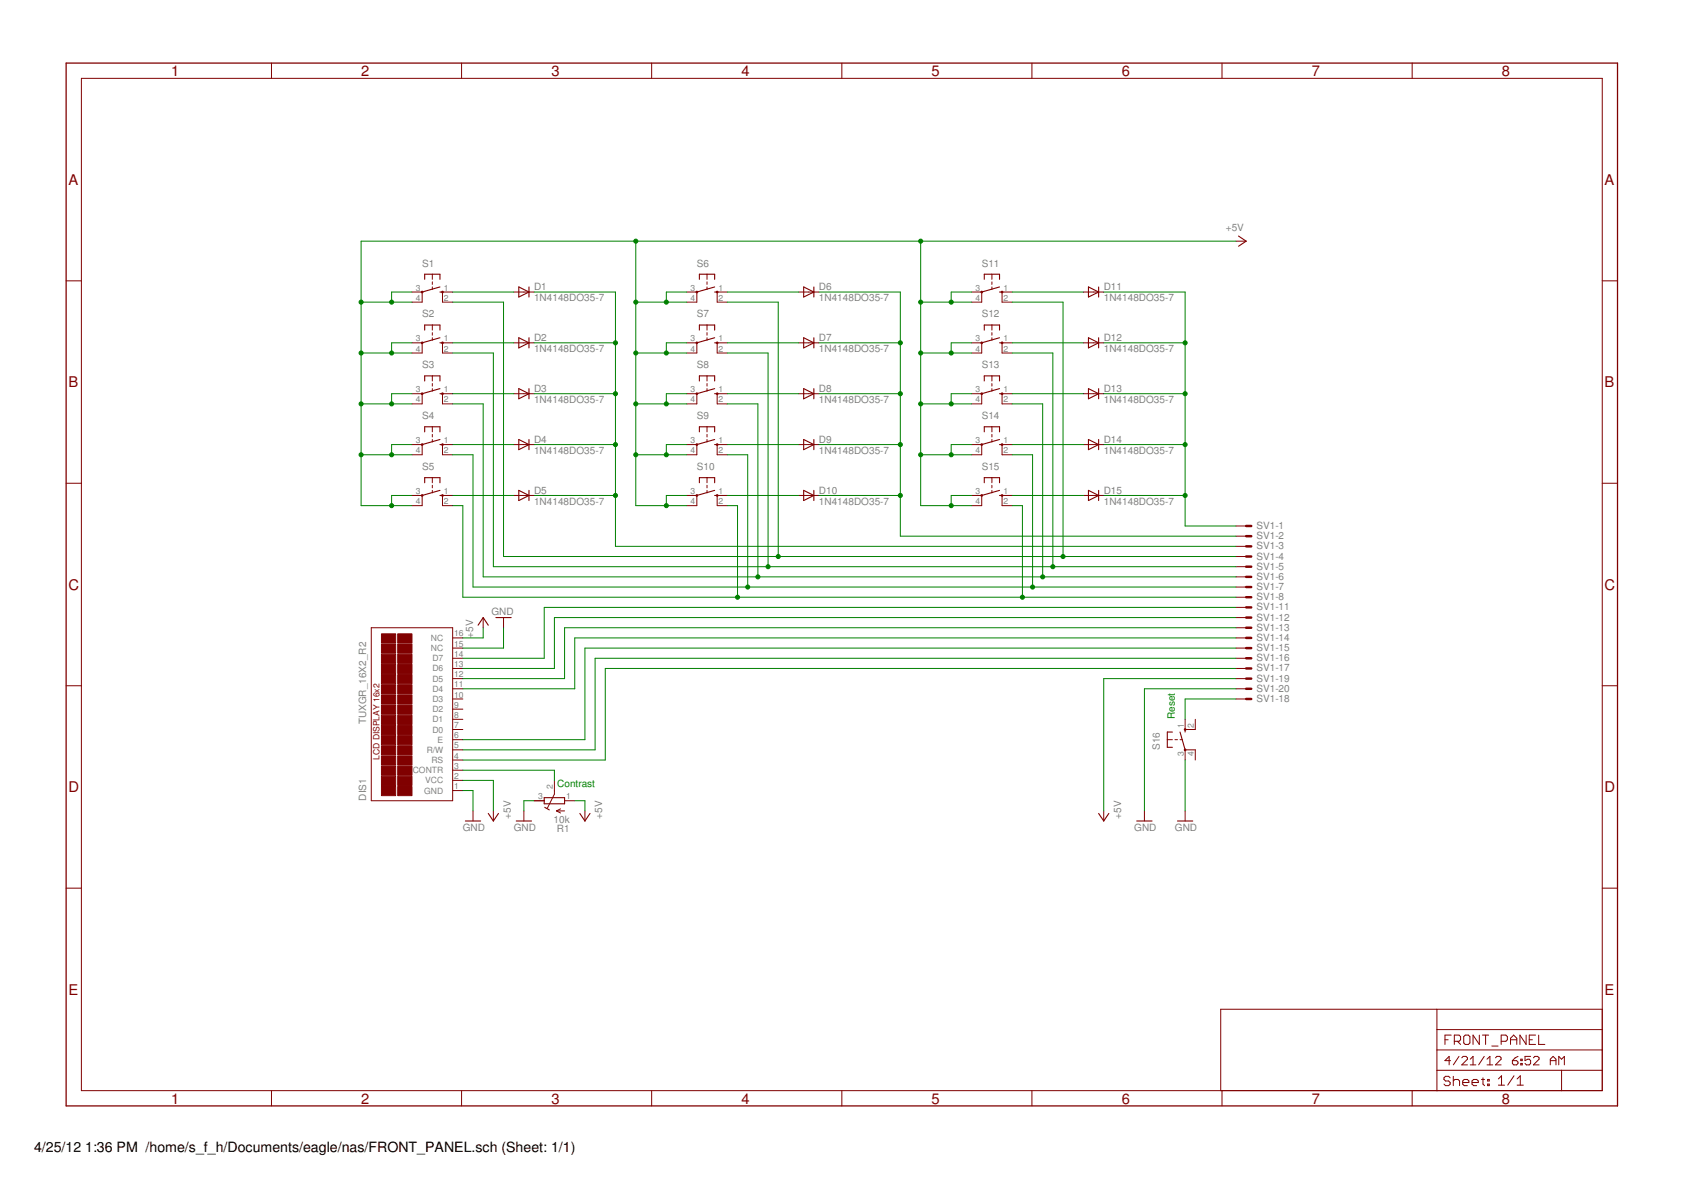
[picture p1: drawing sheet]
<svg xmlns="http://www.w3.org/2000/svg" width="420mm" height="297mm" viewBox="0 0 420 297" stroke-linecap="round" stroke-linejoin="round" font-family="sans-serif">
<g fill="#800000" stroke="#800000" stroke-width=".25">
<path d="M102.8 72.9h2.6z"/>
<path d="M110.5 72.9h2.5z"/>
<path d="M110.5 75.4h2.5z"/>
<path d="M102.8 75.4h2.6z"/>
<path d="M107.9 70.4v.6z"/>
<path d="M107.9 71.6v.7z"/>
<path d="M107.9 68.5v1.2z"/>
<path d="M110.5 72.9v2.5z"/>
<path d="M105.4 72.9v2.5z"/>
<path d="M102.8 85.6h2.6z"/>
<path d="M110.5 85.6h2.5z"/>
<path d="M110.5 88.1h2.5z"/>
<path d="M102.8 88.1h2.6z"/>
<path d="M107.9 83v.7z"/>
<path d="M107.9 84.3v.6z"/>
<path d="M107.9 81.1v1.3z"/>
<path d="M110.5 85.6v2.5z"/>
<path d="M105.4 85.6v2.5z"/>
<path d="M102.8 98.3h2.6z"/>
<path d="M110.5 98.3h2.5z"/>
<path d="M110.5 100.8h2.5z"/>
<path d="M102.8 100.8h2.6z"/>
<path d="M107.9 95.7v.7z"/>
<path d="M107.9 97v.6z"/>
<path d="M107.9 93.8v1.3z"/>
<path d="M110.5 98.3v2.5z"/>
<path d="M105.4 98.3v2.5z"/>
<path d="M102.8 111h2.6z"/>
<path d="M110.5 111h2.5z"/>
<path d="M110.5 113.5h2.5z"/>
<path d="M102.8 113.5h2.6z"/>
<path d="M107.9 108.4v.7z"/>
<path d="M107.9 109.7v.6z"/>
<path d="M107.9 106.5v1.3z"/>
<path d="M110.5 111v2.5z"/>
<path d="M105.4 111v2.5z"/>
<path d="M102.8 123.7h2.6z"/>
<path d="M110.5 123.7h2.5z"/>
<path d="M110.5 126.2h2.5z"/>
<path d="M102.8 126.2h2.6z"/>
<path d="M107.9 121.1v.7z"/>
<path d="M107.9 122.4v.6z"/>
<path d="M107.9 119.2v1.3z"/>
<path d="M110.5 123.7v2.5z"/>
<path d="M105.4 123.7v2.5z"/>
<path d="M128.2 72.9h2.6z"/>
<path d="M130.8 72.9h2.5z"/>
<path d="M128.2 85.6h2.6z"/>
<path d="M130.8 85.6h2.5z"/>
<path d="M128.2 98.3h2.6z"/>
<path d="M130.8 98.3h2.5z"/>
<path d="M128.2 111h2.6z"/>
<path d="M130.8 111h2.5z"/>
<path d="M128.2 123.7h2.6z"/>
<path d="M130.8 123.7h2.5z"/>
<path d="M171.4 72.9h2.6z"/>
<path d="M179 72.9h2.6z"/>
<path d="M179 75.4h2.6z"/>
<path d="M171.4 75.4h2.6z"/>
<path d="M176.5 70.4v.6z"/>
<path d="M176.5 71.6v.7z"/>
<path d="M176.5 68.5v1.2z"/>
<path d="M179 72.9v2.5z"/>
<path d="M174 72.9v2.5z"/>
<path d="M171.4 85.6h2.6z"/>
<path d="M179 85.6h2.6z"/>
<path d="M179 88.1h2.6z"/>
<path d="M171.4 88.1h2.6z"/>
<path d="M176.5 83v.7z"/>
<path d="M176.5 84.3v.6z"/>
<path d="M176.5 81.1v1.3z"/>
<path d="M179 85.6v2.5z"/>
<path d="M174 85.6v2.5z"/>
<path d="M171.4 98.3h2.6z"/>
<path d="M179 98.3h2.6z"/>
<path d="M179 100.8h2.6z"/>
<path d="M171.4 100.8h2.6z"/>
<path d="M176.5 95.7v.7z"/>
<path d="M176.5 97v.6z"/>
<path d="M176.5 93.8v1.3z"/>
<path d="M179 98.3v2.5z"/>
<path d="M174 98.3v2.5z"/>
<path d="M171.4 111h2.6z"/>
<path d="M179 111h2.6z"/>
<path d="M179 113.5h2.6z"/>
<path d="M171.4 113.5h2.6z"/>
<path d="M176.5 108.4v.7z"/>
<path d="M176.5 109.7v.6z"/>
<path d="M176.5 106.5v1.3z"/>
<path d="M179 111v2.5z"/>
<path d="M174 111v2.5z"/>
<path d="M171.4 123.7h2.6z"/>
<path d="M179 123.7h2.6z"/>
<path d="M179 126.2h2.6z"/>
<path d="M171.4 126.2h2.6z"/>
<path d="M176.5 121.1v.7z"/>
<path d="M176.5 122.4v.6z"/>
<path d="M176.5 119.2v1.3z"/>
<path d="M179 123.7v2.5z"/>
<path d="M174 123.7v2.5z"/>
<path d="M199.4 72.9h2.5z"/>
<path d="M201.9 72.9h2.5z"/>
<path d="M199.4 85.6h2.5z"/>
<path d="M201.9 85.6h2.5z"/>
<path d="M199.4 98.3h2.5z"/>
<path d="M201.9 98.3h2.5z"/>
<path d="M199.4 111h2.5z"/>
<path d="M201.9 111h2.5z"/>
<path d="M199.4 123.7h2.5z"/>
<path d="M201.9 123.7h2.5z"/>
<path d="M242.5 72.9h2.6z"/>
<path d="M250.2 72.9h2.5z"/>
<path d="M250.2 75.4h2.5z"/>
<path d="M242.5 75.4h2.6z"/>
<path d="M247.6 70.4v.6z"/>
<path d="M247.6 71.6v.7z"/>
<path d="M247.6 68.5v1.2z"/>
<path d="M250.2 72.9v2.5z"/>
<path d="M245.1 72.9v2.5z"/>
<path d="M242.5 85.6h2.6z"/>
<path d="M250.2 85.6h2.5z"/>
<path d="M250.2 88.1h2.5z"/>
<path d="M242.5 88.1h2.6z"/>
<path d="M247.6 83v.7z"/>
<path d="M247.6 84.3v.6z"/>
<path d="M247.6 81.1v1.3z"/>
<path d="M250.2 85.6v2.5z"/>
<path d="M245.1 85.6v2.5z"/>
<path d="M242.5 98.3h2.6z"/>
<path d="M250.2 98.3h2.5z"/>
<path d="M250.2 100.8h2.5z"/>
<path d="M242.5 100.8h2.6z"/>
<path d="M247.6 95.7v.7z"/>
<path d="M247.6 97v.6z"/>
<path d="M247.6 93.8v1.3z"/>
<path d="M250.2 98.3v2.5z"/>
<path d="M245.1 98.3v2.5z"/>
<path d="M242.5 111h2.6z"/>
<path d="M250.2 111h2.5z"/>
<path d="M250.2 113.5h2.5z"/>
<path d="M242.5 113.5h2.6z"/>
<path d="M247.6 108.4v.7z"/>
<path d="M247.6 109.7v.6z"/>
<path d="M247.6 106.5v1.3z"/>
<path d="M250.2 111v2.5z"/>
<path d="M245.1 111v2.5z"/>
<path d="M242.5 123.7h2.6z"/>
<path d="M250.2 123.7h2.5z"/>
<path d="M250.2 126.2h2.5z"/>
<path d="M242.5 126.2h2.6z"/>
<path d="M247.6 121.1v.7z"/>
<path d="M247.6 122.4v.6z"/>
<path d="M247.6 119.2v1.3z"/>
<path d="M250.2 123.7v2.5z"/>
<path d="M245.1 123.7v2.5z"/>
<path d="M270.5 72.9h2.5z"/>
<path d="M273 72.9h2.5z"/>
<path d="M270.5 85.6h2.5z"/>
<path d="M273 85.6h2.5z"/>
<path d="M270.5 98.3h2.5z"/>
<path d="M273 98.3h2.5z"/>
<path d="M270.5 111h2.5z"/>
<path d="M273 111h2.5z"/>
<path d="M270.5 123.7h2.5z"/>
<path d="M273 123.7h2.5z"/>
<path d="M113 156.7v43.2z"/>
<path d="M92.7 156.7h20.3z"/>
<path d="M92.7 156.7v43.2z"/>
<path d="M92.7 199.9h20.3z"/>
<path d="M113 197.3h2.5z"/>
<path d="M113 194.8h2.5z"/>
<path d="M113 192.3h2.5z"/>
<path d="M113 189.7h2.5z"/>
<path d="M113 187.2h2.5z"/>
<path d="M113 184.6h2.5z"/>
<path d="M113 182.1h2.5z"/>
<path d="M113 179.6h2.5z"/>
<path d="M113 177h2.5z"/>
<path d="M113 174.5h2.5z"/>
<path d="M113 171.9h2.5z"/>
<path d="M113 169.4h2.5z"/>
<path d="M113 166.9h2.5z"/>
<path d="M113 164.3h2.5z"/>
<path d="M113 161.8h2.5z"/>
<path d="M113 159.2h2.5z"/>
<path d="M308.6 60.2h2.5z"/>
<path d="M140.9 199.9h2.6z"/>
<path d="M133.3 199.9h2.6z"/>
<path d="M138.4 194.8v2.5z"/>
<path d="M138.4 197.3v.9z"/>
<path d="M138.4 198.2l-1.8 3.5z"/>
<path d="M138.9 202.4h2z"/>
<path d="M138.9 202.4l1 .5z"/>
<path d="M138.9 202.4l1-.5z"/>
<path d="M130.8 202.4v2.5z"/>
<path d="M146 202.4v2.5z"/>
<path d="M120.6 154.2v2.5z"/>
<path d="M125.7 154.2v2.5z"/>
<path d="M275.5 202.4v2.5z"/>
<path d="M285.7 202.4v2.5z"/>
<path d="M295.9 187.2v2.5z"/>
<path d="M295.9 179.6v2.5z"/>
<path d="M298.4 179.6v2.5z"/>
<path d="M298.4 187.2v2.5z"/>
<path d="M293.3 184.6h.7z"/>
<path d="M294.6 184.6h.6z"/>
<path d="M291.4 184.6h1.3z"/>
<path d="M295.9 182.1h2.5z"/>
<path d="M295.9 187.2h2.5z"/>
<path d="M295.9 202.4v2.5z"/>
<path d="M308.6 131.3h2.5z"/>
<path d="M308.6 133.8h2.5z"/>
<path d="M308.6 136.4h2.5z"/>
<path d="M308.6 138.9h2.5z"/>
<path d="M308.6 141.5h2.5z"/>
<path d="M308.6 144h2.5z"/>
<path d="M308.6 146.5h2.5z"/>
<path d="M308.6 149.1h2.5z"/>
<path d="M308.6 151.6h2.5z"/>
<path d="M308.6 154.2h2.5z"/>
<path d="M308.6 156.7h2.5z"/>
<path d="M308.6 159.2h2.5z"/>
<path d="M308.6 161.8h2.5z"/>
<path d="M308.6 164.3h2.5z"/>
<path d="M308.6 166.9h2.5z"/>
<path d="M308.6 174.5h2.5z"/>
<path d="M308.6 169.4h2.5z"/>
<path d="M308.6 171.9h2.5z"/>
<path d="M304.8 272.2h53.9z"/>
<path d="M358.7 272.2h31.1z"/>
<path d="M389.8 272.2h10.2z"/>
<path d="M400 267.2v5z"/>
<path d="M400 262.1v5.1z"/>
<path d="M400 257v5.1z"/>
<path d="M400 251.9v5.1z"/>
<path d="M304.8 251.9v20.3z"/>
<path d="M304.8 251.9h53.9z"/>
<path d="M358.7 251.9h41.3z"/>
<path d="M389.8 267.2v5z"/>
<path d="M389.8 267.2h10.2z"/>
<path d="M358.7 267.2h31.1z"/>
<path d="M358.7 267.2v5z"/>
<path d="M358.7 262.1v5.1z"/>
<path d="M358.7 262.1h41.3z"/>
<path d="M358.7 257v5.1z"/>
<path d="M358.7 257h41.3z"/>
<path d="M358.7 251.9v5.1z"/>
<path d="M360.7 258.4v2.3z"/>
<path d="M360.7 258.4h1.6z"/>
<path d="M360.7 259.5h.8z"/>
<path d="M363.1 258.4v2.3z"/>
<path d="M363.1 258.4h1.2z"/>
<path d="M364.3 258.4l.3 .4z"/>
<path d="M364.6 258.8v.7z"/>
<path d="M364.6 259.5l-.3 .4z"/>
<path d="M363.1 259.9h1.2z"/>
<path d="M363.8 259.9l.8 .8z"/>
<path d="M365.8 258.4h.8z"/>
<path d="M365.8 258.4l-.4 .4z"/>
<path d="M365.4 258.8v1.5z"/>
<path d="M365.4 260.3l.4 .4z"/>
<path d="M365.8 260.7h.8z"/>
<path d="M366.6 260.7l.4-.4z"/>
<path d="M367 258.8v1.5z"/>
<path d="M366.6 258.4l.4 .4z"/>
<path d="M367.7 258.4v2.3z"/>
<path d="M367.7 258.4l1.6 2.3z"/>
<path d="M369.3 258.4v2.3z"/>
<path d="M370.9 258.4v2.3z"/>
<path d="M370.1 258.4h1.5z"/>
<path d="M372.4 261.1h1.6z"/>
<path d="M374.8 258.4v2.3z"/>
<path d="M374.8 258.4h1.1z"/>
<path d="M375.9 258.4l.4 .4z"/>
<path d="M376.3 258.8v.7z"/>
<path d="M376.3 259.5l-.4 .4z"/>
<path d="M374.8 259.9h1.1z"/>
<path d="M377.1 259.2v1.5z"/>
<path d="M377.1 259.2l.8-.8z"/>
<path d="M377.9 258.4l.8 .8z"/>
<path d="M378.7 259.2v1.5z"/>
<path d="M377.1 259.5h1.6z"/>
<path d="M379.4 258.4v2.3z"/>
<path d="M379.4 258.4l1.6 2.3z"/>
<path d="M381 258.4v2.3z"/>
<path d="M381.8 258.4h1.5z"/>
<path d="M381.8 258.4v2.3z"/>
<path d="M381.8 260.7h1.5z"/>
<path d="M381.8 259.5h.8z"/>
<path d="M384.1 258.4v2.3z"/>
<path d="M384.1 260.7h1.6z"/>
<path d="M361.8 263.7v2.1z"/>
<path d="M361.8 263.7l-1.1 1z"/>
<path d="M360.7 264.7h1.4z"/>
<path d="M364.2 263.7l-1.4 2.1z"/>
<path d="M364.9 265.8h1.4z"/>
<path d="M364.9 265.8l1.4-1.4z"/>
<path d="M366.3 264v.4z"/>
<path d="M366 263.7l.3 .3z"/>
<path d="M365.3 263.7h.7z"/>
<path d="M365.3 263.7l-.4 .3z"/>
<path d="M367 264.4l.7-.7z"/>
<path d="M367.7 263.7v2.1z"/>
<path d="M367 265.8h1.4z"/>
<path d="M370.5 263.7l-1.4 2.1z"/>
<path d="M371.2 264.4l.8-.7z"/>
<path d="M372 263.7v2.1z"/>
<path d="M371.2 265.8h1.5z"/>
<path d="M373.4 265.8h1.3z"/>
<path d="M374.7 264.4l-1.3 1.4z"/>
<path d="M374.7 264v.4z"/>
<path d="M374.4 263.7l.3 .3z"/>
<path d="M373.7 263.7h.7z"/>
<path d="M373.7 263.7l-.3 .3z"/>
<path d="M378.3 264l.7-.3z"/>
<path d="M378.3 264l-.7 .7z"/>
<path d="M377.6 264.7v.7z"/>
<path d="M377.6 265.4l.3 .4z"/>
<path d="M377.9 265.8h.7z"/>
<path d="M379 265.4l-.4 .4z"/>
<path d="M379 265.1v.3z"/>
<path d="M378.6 264.7l.4 .4z"/>
<path d="M377.6 264.7h1z"/>
<path d="M379.7 264.4h.3z"/>
<path d="M380 264.4v.3z"/>
<path d="M379.7 264.7h.3z"/>
<path d="M379.7 264.4v.3z"/>
<path d="M379.7 265.4h.3z"/>
<path d="M380 265.4v.4z"/>
<path d="M379.7 265.8h.3z"/>
<path d="M379.7 265.4v.4z"/>
<path d="M380.7 263.7h1.4z"/>
<path d="M380.7 263.7v1z"/>
<path d="M380.7 264.7l.7-.3z"/>
<path d="M381.4 264.4h.4z"/>
<path d="M381.8 264.4l.3 .3z"/>
<path d="M382.1 264.7v.7z"/>
<path d="M382.1 265.4l-.3 .4z"/>
<path d="M381.1 265.8h.7z"/>
<path d="M380.7 265.4l.4 .4z"/>
<path d="M382.8 265.8h1.4z"/>
<path d="M382.8 265.8l1.4-1.4z"/>
<path d="M384.2 264v.4z"/>
<path d="M383.9 263.7l.3 .3z"/>
<path d="M383.2 263.7h.7z"/>
<path d="M383.2 263.7l-.4 .3z"/>
<path d="M387 264.4v1.4z"/>
<path d="M387 264.4l.7-.7z"/>
<path d="M387.7 263.7l.7 .7z"/>
<path d="M388.4 264.4v1.4z"/>
<path d="M387 264.7h1.4z"/>
<path d="M389.1 263.7v2.1z"/>
<path d="M389.1 263.7l.7 .7z"/>
<path d="M389.8 264.4l.7-.7z"/>
<path d="M390.5 263.7v2.1z"/>
<path d="M374.1 269.3l.8-.8z"/>
<path d="M374.9 268.5v2.4z"/>
<path d="M374.1 270.9h1.5z"/>
<path d="M378 268.5l-1.6 2.4z"/>
<path d="M378.8 269.3l.7-.8z"/>
<path d="M379.5 268.5v2.4z"/>
<path d="M378.8 270.9h1.5z"/>
<path d="M361.6 268.7l.4 .3z"/>
<path d="M360.9 268.7h.7z"/>
<path d="M360.9 268.7l-.4 .3z"/>
<path d="M360.5 269v.4z"/>
<path d="M360.5 269.4l.4 .4z"/>
<path d="M360.9 269.8h.7z"/>
<path d="M361.6 269.8l.4 .4z"/>
<path d="M362 270.2v.4z"/>
<path d="M362 270.6l-.4 .4z"/>
<path d="M360.9 271h.7z"/>
<path d="M360.5 270.6l.4 .4z"/>
<path d="M362.8 268.7v2.3z"/>
<path d="M362.8 269.8l.4-.4z"/>
<path d="M363.2 269.4h.8z"/>
<path d="M364 269.4l.4 .4z"/>
<path d="M364.4 269.8v1.2z"/>
<path d="M365.5 271h.8z"/>
<path d="M365.2 270.6l.3 .4z"/>
<path d="M365.2 269.8v.8z"/>
<path d="M365.2 269.8l.3-.4z"/>
<path d="M365.5 269.4h.8z"/>
<path d="M366.3 269.4l.4 .4z"/>
<path d="M366.7 269.8v.4z"/>
<path d="M365.2 270.2h1.5z"/>
<path d="M367.9 271h.8z"/>
<path d="M367.5 270.6l.4 .4z"/>
<path d="M367.5 269.8v.8z"/>
<path d="M367.5 269.8l.4-.4z"/>
<path d="M367.9 269.4h.8z"/>
<path d="M368.7 269.4l.4 .4z"/>
<path d="M369.1 269.8v.4z"/>
<path d="M367.5 270.2h1.6z"/>
<path d="M370.2 269v1.6z"/>
<path d="M370.2 270.6l.4 .4z"/>
<path d="M369.8 269.4h.8z"/>
<path d="M371.4 269.4h.4z"/>
<path d="M371.8 269.4v.4z"/>
<path d="M371.4 269.8h.4z"/>
<path d="M371.4 269.4v.4z"/>
<path d="M371.4 270.6h.4z"/>
<path d="M371.8 270.6v.4z"/>
<path d="M371.4 271h.4z"/>
<path d="M371.4 270.6v.4z"/>
<path d="M20.3 19.6v252.6z"/>
<path d="M16.5 70.1h3.8z"/>
<path d="M16.5 120.6h3.8z"/>
<path d="M16.5 171.2h3.8z"/>
<path d="M16.5 221.7h3.8z"/>
<path d="M20.3 272.2h379.7z"/>
<path d="M67.8 272.2v3.9z"/>
<path d="M115.2 272.2v3.9z"/>
<path d="M162.7 272.2v3.9z"/>
<path d="M210.2 272.2v3.9z"/>
<path d="M257.6 272.2v3.9z"/>
<path d="M305.1 272.2v3.9z"/>
<path d="M352.5 272.2v3.9z"/>
<path d="M400 19.6v252.6z"/>
<path d="M400 70.1h3.8z"/>
<path d="M400 120.6h3.8z"/>
<path d="M400 171.2h3.8z"/>
<path d="M400 221.7h3.8z"/>
<path d="M20.3 19.6h379.7z"/>
<path d="M67.8 15.7v3.9z"/>
<path d="M115.2 15.7v3.9z"/>
<path d="M162.7 15.7v3.9z"/>
<path d="M210.2 15.7v3.9z"/>
<path d="M257.6 15.7v3.9z"/>
<path d="M305.1 15.7v3.9z"/>
<path d="M352.5 15.7v3.9z"/>
<path d="M118.1 202.4v2.5z"/>
<path d="M123.2 202.4v2.5z"/>
</g>
<g fill="#800000" stroke="#800000" stroke-width=".28">
<path d="M109.8 72.9h.7z"/>
<path d="M109.8 68.5v1.2z"/>
<path d="M106 68.5v1.2z"/>
<path d="M107.9 68.5h1.9z"/>
<path d="M106 68.5h1.9z"/>
<path d="M105.4 72.9l4.4-1.3z"/>
<path d="M109.8 85.6h.7z"/>
<path d="M109.8 81.1v1.3z"/>
<path d="M106 81.1v1.3z"/>
<path d="M107.9 81.1h1.9z"/>
<path d="M106 81.1h1.9z"/>
<path d="M105.4 85.6l4.4-1.3z"/>
<path d="M109.8 98.3h.7z"/>
<path d="M109.8 93.8v1.3z"/>
<path d="M106 93.8v1.3z"/>
<path d="M107.9 93.8h1.9z"/>
<path d="M106 93.8h1.9z"/>
<path d="M105.4 98.3l4.4-1.3z"/>
<path d="M109.8 111h.7z"/>
<path d="M109.8 106.5v1.3z"/>
<path d="M106 106.5v1.3z"/>
<path d="M107.9 106.5h1.9z"/>
<path d="M106 106.5h1.9z"/>
<path d="M105.4 111l4.4-1.3z"/>
<path d="M109.8 123.7h.7z"/>
<path d="M109.8 119.2v1.3z"/>
<path d="M106 119.2v1.3z"/>
<path d="M107.9 119.2h1.9z"/>
<path d="M106 119.2h1.9z"/>
<path d="M105.4 123.7l4.4-1.3z"/>
<path d="M129.5 74.1l2.6-1.2z"/>
<path d="M129.5 71.6l2.6 1.3z"/>
<path d="M132.1 71.6v1.3z"/>
<path d="M129.5 71.6v2.5z"/>
<path d="M132.1 72.9v1.2z"/>
<path d="M129.5 86.8l2.6-1.2z"/>
<path d="M129.5 84.3l2.6 1.3z"/>
<path d="M132.1 84.3v1.3z"/>
<path d="M129.5 84.3v2.5z"/>
<path d="M132.1 85.6v1.2z"/>
<path d="M129.5 99.5l2.6-1.2z"/>
<path d="M129.5 97l2.6 1.3z"/>
<path d="M132.1 97v1.3z"/>
<path d="M129.5 97v2.5z"/>
<path d="M132.1 98.3v1.2z"/>
<path d="M129.5 112.2l2.6-1.2z"/>
<path d="M129.5 109.7l2.6 1.3z"/>
<path d="M132.1 109.7v1.3z"/>
<path d="M129.5 109.7v2.5z"/>
<path d="M132.1 111v1.2z"/>
<path d="M129.5 124.9l2.6-1.2z"/>
<path d="M129.5 122.4l2.6 1.3z"/>
<path d="M132.1 122.4v1.3z"/>
<path d="M129.5 122.4v2.5z"/>
<path d="M132.1 123.7v1.2z"/>
<path d="M178.4 72.9h.6z"/>
<path d="M178.4 68.5v1.2z"/>
<path d="M174.6 68.5v1.2z"/>
<path d="M176.5 68.5h1.9z"/>
<path d="M174.6 68.5h1.9z"/>
<path d="M174 72.9l4.4-1.3z"/>
<path d="M178.4 85.6h.6z"/>
<path d="M178.4 81.1v1.3z"/>
<path d="M174.6 81.1v1.3z"/>
<path d="M176.5 81.1h1.9z"/>
<path d="M174.6 81.1h1.9z"/>
<path d="M174 85.6l4.4-1.3z"/>
<path d="M178.4 98.3h.6z"/>
<path d="M178.4 93.8v1.3z"/>
<path d="M174.6 93.8v1.3z"/>
<path d="M176.5 93.8h1.9z"/>
<path d="M174.6 93.8h1.9z"/>
<path d="M174 98.3l4.4-1.3z"/>
<path d="M178.4 111h.6z"/>
<path d="M178.4 106.5v1.3z"/>
<path d="M174.6 106.5v1.3z"/>
<path d="M176.5 106.5h1.9z"/>
<path d="M174.6 106.5h1.9z"/>
<path d="M174 111l4.4-1.3z"/>
<path d="M178.4 123.7h.6z"/>
<path d="M178.4 119.2v1.3z"/>
<path d="M174.6 119.2v1.3z"/>
<path d="M176.5 119.2h1.9z"/>
<path d="M174.6 119.2h1.9z"/>
<path d="M174 123.7l4.4-1.3z"/>
<path d="M200.6 74.1l2.6-1.2z"/>
<path d="M200.6 71.6l2.6 1.3z"/>
<path d="M203.2 71.6v1.3z"/>
<path d="M200.6 71.6v2.5z"/>
<path d="M203.2 72.9v1.2z"/>
<path d="M200.6 86.8l2.6-1.2z"/>
<path d="M200.6 84.3l2.6 1.3z"/>
<path d="M203.2 84.3v1.3z"/>
<path d="M200.6 84.3v2.5z"/>
<path d="M203.2 85.6v1.2z"/>
<path d="M200.6 99.5l2.6-1.2z"/>
<path d="M200.6 97l2.6 1.3z"/>
<path d="M203.2 97v1.3z"/>
<path d="M200.6 97v2.5z"/>
<path d="M203.2 98.3v1.2z"/>
<path d="M200.6 112.2l2.6-1.2z"/>
<path d="M200.6 109.7l2.6 1.3z"/>
<path d="M203.2 109.7v1.3z"/>
<path d="M200.6 109.7v2.5z"/>
<path d="M203.2 111v1.2z"/>
<path d="M200.6 124.9l2.6-1.2z"/>
<path d="M200.6 122.4l2.6 1.3z"/>
<path d="M203.2 122.4v1.3z"/>
<path d="M200.6 122.4v2.5z"/>
<path d="M203.2 123.7v1.2z"/>
<path d="M249.5 72.9h.7z"/>
<path d="M249.5 68.5v1.2z"/>
<path d="M245.7 68.5v1.2z"/>
<path d="M247.6 68.5h1.9z"/>
<path d="M245.7 68.5h1.9z"/>
<path d="M245.1 72.9l4.4-1.3z"/>
<path d="M249.5 85.6h.7z"/>
<path d="M249.5 81.1v1.3z"/>
<path d="M245.7 81.1v1.3z"/>
<path d="M247.6 81.1h1.9z"/>
<path d="M245.7 81.1h1.9z"/>
<path d="M245.1 85.6l4.4-1.3z"/>
<path d="M249.5 98.3h.7z"/>
<path d="M249.5 93.8v1.3z"/>
<path d="M245.7 93.8v1.3z"/>
<path d="M247.6 93.8h1.9z"/>
<path d="M245.7 93.8h1.9z"/>
<path d="M245.1 98.3l4.4-1.3z"/>
<path d="M249.5 111h.7z"/>
<path d="M249.5 106.5v1.3z"/>
<path d="M245.7 106.5v1.3z"/>
<path d="M247.6 106.5h1.9z"/>
<path d="M245.7 106.5h1.9z"/>
<path d="M245.1 111l4.4-1.3z"/>
<path d="M249.5 123.7h.7z"/>
<path d="M249.5 119.2v1.3z"/>
<path d="M245.7 119.2v1.3z"/>
<path d="M247.6 119.2h1.9z"/>
<path d="M245.7 119.2h1.9z"/>
<path d="M245.1 123.7l4.4-1.3z"/>
<path d="M271.7 74.1l2.6-1.2z"/>
<path d="M271.7 71.6l2.6 1.3z"/>
<path d="M274.3 71.6v1.3z"/>
<path d="M271.7 71.6v2.5z"/>
<path d="M274.3 72.9v1.2z"/>
<path d="M271.7 86.8l2.6-1.2z"/>
<path d="M271.7 84.3l2.6 1.3z"/>
<path d="M274.3 84.3v1.3z"/>
<path d="M271.7 84.3v2.5z"/>
<path d="M274.3 85.6v1.2z"/>
<path d="M271.7 99.5l2.6-1.2z"/>
<path d="M271.7 97l2.6 1.3z"/>
<path d="M274.3 97v1.3z"/>
<path d="M271.7 97v2.5z"/>
<path d="M274.3 98.3v1.2z"/>
<path d="M271.7 112.2l2.6-1.2z"/>
<path d="M271.7 109.7l2.6 1.3z"/>
<path d="M274.3 109.7v1.3z"/>
<path d="M271.7 109.7v2.5z"/>
<path d="M274.3 111v1.2z"/>
<path d="M271.7 124.9l2.6-1.2z"/>
<path d="M271.7 122.4l2.6 1.3z"/>
<path d="M274.3 122.4v1.3z"/>
<path d="M271.7 122.4v2.5z"/>
<path d="M274.3 123.7v1.2z"/>
<path d="M309.2 61.5l1.9-1.3z"/>
<path d="M309.2 58.9l1.9 1.3z"/>
<path d="M135.9 199.1v.8z"/>
<path d="M135.9 200.6h5z"/>
<path d="M135.9 199.1h5z"/>
<path d="M135.9 199.9v.7z"/>
<path d="M140.9 199.1v1.5z"/>
<path d="M136 201.5l1.1 .7z"/>
<path d="M128.9 204.9h3.8z"/>
<path d="M144.8 203l1.2 1.9z"/>
<path d="M147.3 203l-1.3 1.9z"/>
<path d="M120.6 154.2l1.3 1.9z"/>
<path d="M120.6 154.2l-1.2 1.9z"/>
<path d="M123.8 154.2h3.8z"/>
<path d="M274.3 203l1.2 1.9z"/>
<path d="M276.8 203l-1.3 1.9z"/>
<path d="M283.8 204.9h3.8z"/>
<path d="M295.9 182.1v.6z"/>
<path d="M291.4 182.7h1.3z"/>
<path d="M291.4 186.5h1.3z"/>
<path d="M291.4 182.7v1.9z"/>
<path d="M291.4 184.6v1.9z"/>
<path d="M294.6 182.7l1.3 4.5z"/>
<path d="M294 204.9h3.8z"/>
<path d="M116.2 204.9h3.8z"/>
<path d="M121.9 203l1.3 1.9z"/>
<path d="M124.4 203l-1.2 1.9z"/>
</g>
<g fill="none" stroke="#800000" stroke-width=".42">
<circle cx="105.4" cy="72.9" r=".13"/>
<circle cx="110.5" cy="72.9" r=".13"/>
<circle cx="174" cy="72.9" r=".13"/>
<circle cx="179" cy="72.9" r=".13"/>
<circle cx="245.1" cy="72.9" r=".13"/>
<circle cx="250.2" cy="72.9" r=".13"/>
<circle cx="105.4" cy="85.6" r=".13"/>
<circle cx="105.4" cy="98.3" r=".13"/>
<circle cx="110.5" cy="85.6" r=".13"/>
<circle cx="110.5" cy="98.3" r=".13"/>
<circle cx="174" cy="85.6" r=".13"/>
<circle cx="174" cy="98.3" r=".13"/>
<circle cx="179" cy="85.6" r=".13"/>
<circle cx="179" cy="98.3" r=".13"/>
<circle cx="245.1" cy="85.6" r=".13"/>
<circle cx="245.1" cy="98.3" r=".13"/>
<circle cx="250.2" cy="85.6" r=".13"/>
<circle cx="250.2" cy="98.3" r=".13"/>
<circle cx="105.4" cy="111" r=".13"/>
<circle cx="110.5" cy="111" r=".13"/>
<circle cx="174" cy="111" r=".13"/>
<circle cx="179" cy="111" r=".13"/>
<circle cx="245.1" cy="111" r=".13"/>
<circle cx="250.2" cy="111" r=".13"/>
<circle cx="105.4" cy="123.7" r=".13"/>
<circle cx="110.5" cy="123.7" r=".13"/>
<circle cx="174" cy="123.7" r=".13"/>
<circle cx="179" cy="123.7" r=".13"/>
<circle cx="245.1" cy="123.7" r=".13"/>
<circle cx="250.2" cy="123.7" r=".13"/>
<circle cx="295.9" cy="182.1" r=".13"/>
<circle cx="295.9" cy="187.2" r=".13"/>
</g>
<g fill="#800000" stroke="#800000" stroke-width=".25">
<path d="M95.2 196.3h3.6v2.3h-3.6z"/>
<path d="M99.3 196.3h3.5v2.3h-3.5z"/>
<path d="M95.2 193.8h3.6v2.3h-3.6z"/>
<path d="M99.3 193.8h3.5v2.3h-3.5z"/>
<path d="M95.2 191.2h3.6v2.3h-3.6z"/>
<path d="M99.3 191.2h3.5v2.3h-3.5z"/>
<path d="M95.2 188.7h3.6v2.3h-3.6z"/>
<path d="M99.3 188.7h3.5v2.3h-3.5z"/>
<path d="M95.2 186.2h3.6v2.2h-3.6z"/>
<path d="M99.3 186.2h3.5v2.2h-3.5z"/>
<path d="M95.2 183.6h3.6v2.3h-3.6z"/>
<path d="M99.3 183.6h3.5v2.3h-3.5z"/>
<path d="M95.2 181.1h3.6v2.3h-3.6z"/>
<path d="M99.3 181.1h3.5v2.3h-3.5z"/>
<path d="M95.2 178.5h3.6v2.3h-3.6z"/>
<path d="M99.3 178.5h3.5v2.3h-3.5z"/>
<path d="M95.2 176h3.6v2.3h-3.6z"/>
<path d="M99.3 176h3.5v2.3h-3.5z"/>
<path d="M95.2 173.5h3.6v2.2h-3.6z"/>
<path d="M99.3 173.5h3.5v2.2h-3.5z"/>
<path d="M95.2 170.9h3.6v2.3h-3.6z"/>
<path d="M99.3 170.9h3.5v2.3h-3.5z"/>
<path d="M95.2 168.4h3.6v2.3h-3.6z"/>
<path d="M99.3 168.4h3.5v2.3h-3.5z"/>
<path d="M95.2 165.8h3.6v2.3h-3.6z"/>
<path d="M99.3 165.8h3.5v2.3h-3.5z"/>
<path d="M95.2 163.3h3.6v2.3h-3.6z"/>
<path d="M99.3 163.3h3.5v2.3h-3.5z"/>
<path d="M95.2 160.8h3.6v2.2h-3.6z"/>
<path d="M99.3 160.8h3.5v2.2h-3.5z"/>
<path d="M95.2 158.2h3.6v2.3h-3.6z"/>
<path d="M99.3 158.2h3.5v2.3h-3.5z"/>
</g>
<g fill="#800000" stroke="#800000" stroke-width=".61">
<path d="M311.1 131.3h1.3z"/>
<path d="M311.1 133.8h1.3z"/>
<path d="M311.1 136.4h1.3z"/>
<path d="M311.1 138.9h1.3z"/>
<path d="M311.1 141.5h1.3z"/>
<path d="M311.1 144h1.3z"/>
<path d="M311.1 146.5h1.3z"/>
<path d="M311.1 149.1h1.3z"/>
<path d="M311.1 151.6h1.3z"/>
<path d="M311.1 154.2h1.3z"/>
<path d="M311.1 156.7h1.3z"/>
<path d="M311.1 159.2h1.3z"/>
<path d="M311.1 161.8h1.3z"/>
<path d="M311.1 164.3h1.3z"/>
<path d="M311.1 166.9h1.3z"/>
<path d="M311.1 174.5h1.3z"/>
<path d="M311.1 169.4h1.3z"/>
<path d="M311.1 171.9h1.3z"/>
</g>
<g fill="#800000" stroke="#800000" stroke-width=".32">
<path d="M16.5 15.7v260.4z"/>
<path d="M16.5 276.1h387.3z"/>
<path d="M403.8 15.7v260.4z"/>
<path d="M16.5 15.7h387.3z"/>
</g>
<g fill="#008000" stroke="#008000" stroke-width=".25">
<path d="M113 123.7h15.2z"/>
<path d="M113 111h15.2z"/>
<path d="M113 98.3h15.2z"/>
<path d="M113 85.6h15.2z"/>
<path d="M113 72.9h15.2z"/>
<path d="M133.3 123.7h20.3z"/>
<path d="M133.3 72.9h20.3z"/>
<path d="M153.6 72.9v12.7z"/>
<path d="M153.6 85.6v12.7z"/>
<path d="M153.6 98.3v12.7z"/>
<path d="M153.6 111v12.7z"/>
<path d="M133.3 111h20.3z"/>
<path d="M133.3 98.3h20.3z"/>
<path d="M133.3 85.6h20.3z"/>
<path d="M153.6 123.7v12.7z"/>
<path d="M153.6 136.4h155z"/>
<path d="M181.6 123.7h17.8z"/>
<path d="M181.6 111h17.8z"/>
<path d="M181.6 98.3h17.8z"/>
<path d="M181.6 85.6h17.8z"/>
<path d="M181.6 72.9h17.8z"/>
<path d="M204.4 123.7h20.4z"/>
<path d="M204.4 72.9h20.4z"/>
<path d="M224.8 72.9v12.7z"/>
<path d="M224.8 85.6v12.7z"/>
<path d="M224.8 98.3v12.7z"/>
<path d="M224.8 111v12.7z"/>
<path d="M204.4 111h20.4z"/>
<path d="M204.4 98.3h20.4z"/>
<path d="M204.4 85.6h20.4z"/>
<path d="M224.8 123.7v10.1z"/>
<path d="M224.8 133.8h83.8z"/>
<path d="M252.7 123.7h17.8z"/>
<path d="M252.7 111h17.8z"/>
<path d="M252.7 98.3h17.8z"/>
<path d="M252.7 85.6h17.8z"/>
<path d="M252.7 72.9h17.8z"/>
<path d="M252.7 126.2h2.5z"/>
<path d="M181.6 126.2h2.5z"/>
<path d="M113 126.2h2.5z"/>
<path d="M115.5 126.2v22.9z"/>
<path d="M115.5 149.1h68.6z"/>
<path d="M184.1 149.1h71.1z"/>
<path d="M255.2 149.1h53.4z"/>
<path d="M184.1 126.2v22.9z"/>
<path d="M255.2 126.2v22.9z"/>
<path d="M252.7 113.5h5.1z"/>
<path d="M181.6 113.5h5.1z"/>
<path d="M113 113.5h5.1z"/>
<path d="M118.1 113.5v33z"/>
<path d="M118.1 146.5h68.6z"/>
<path d="M186.7 146.5h71.1z"/>
<path d="M257.8 146.5h50.8z"/>
<path d="M186.7 113.5v33z"/>
<path d="M257.8 113.5v33z"/>
<path d="M252.7 100.8h7.6z"/>
<path d="M181.6 100.8h7.6z"/>
<path d="M113 100.8h7.6z"/>
<path d="M120.6 100.8v43.2z"/>
<path d="M120.6 144h68.6z"/>
<path d="M189.2 144h71.1z"/>
<path d="M260.3 144h48.3z"/>
<path d="M189.2 100.8v43.2z"/>
<path d="M260.3 100.8v43.2z"/>
<path d="M252.7 88.1h10.1z"/>
<path d="M181.6 88.1h10.1z"/>
<path d="M113 88.1h10.2z"/>
<path d="M123.2 88.1v53.4z"/>
<path d="M123.2 141.5h68.5z"/>
<path d="M191.7 141.5h71.1z"/>
<path d="M262.8 141.5h45.8z"/>
<path d="M191.7 88.1v53.4z"/>
<path d="M262.8 88.1v53.4z"/>
<path d="M252.7 75.4h12.7z"/>
<path d="M181.6 75.4h12.7z"/>
<path d="M113 75.4h12.7z"/>
<path d="M125.7 75.4v63.5z"/>
<path d="M125.7 138.9h68.6z"/>
<path d="M194.3 138.9h71.1z"/>
<path d="M194.3 75.4v63.5z"/>
<path d="M265.4 75.4v63.5z"/>
<path d="M265.4 138.9h43.2z"/>
<path d="M275.5 123.7h20.4z"/>
<path d="M275.5 72.9h20.4z"/>
<path d="M295.9 72.9v12.7z"/>
<path d="M295.9 85.6v12.7z"/>
<path d="M295.9 98.3v12.7z"/>
<path d="M295.9 111v12.7z"/>
<path d="M275.5 111h20.4z"/>
<path d="M275.5 98.3h20.4z"/>
<path d="M275.5 85.6h20.4z"/>
<path d="M295.9 123.7v7.6z"/>
<path d="M295.9 131.3h12.7z"/>
<path d="M229.8 60.2v15.2z"/>
<path d="M229.8 75.4v12.7z"/>
<path d="M229.8 88.1v12.7z"/>
<path d="M229.8 100.8v12.7z"/>
<path d="M229.8 113.5v12.7z"/>
<path d="M229.8 126.2h7.7z"/>
<path d="M237.5 126.2h5z"/>
<path d="M237.5 113.5h5z"/>
<path d="M229.8 113.5h7.7z"/>
<path d="M237.5 100.8h5z"/>
<path d="M229.8 100.8h7.7z"/>
<path d="M237.5 88.1h5z"/>
<path d="M229.8 88.1h7.7z"/>
<path d="M237.5 75.4h5z"/>
<path d="M229.8 75.4h7.7z"/>
<path d="M237.5 72.9v2.5z"/>
<path d="M237.5 72.9h5z"/>
<path d="M237.5 85.6v2.5z"/>
<path d="M237.5 85.6h5z"/>
<path d="M237.5 98.3v2.5z"/>
<path d="M237.5 98.3h5z"/>
<path d="M237.5 111v2.5z"/>
<path d="M237.5 111h5z"/>
<path d="M237.5 123.7v2.5z"/>
<path d="M237.5 123.7h5z"/>
<path d="M158.7 60.2v15.2z"/>
<path d="M158.7 75.4v12.7z"/>
<path d="M158.7 88.1v12.7z"/>
<path d="M158.7 100.8v12.7z"/>
<path d="M158.7 113.5v12.7z"/>
<path d="M158.7 126.2h7.6z"/>
<path d="M166.3 126.2h5.1z"/>
<path d="M166.3 113.5h5.1z"/>
<path d="M158.7 113.5h7.6z"/>
<path d="M166.3 100.8h5.1z"/>
<path d="M158.7 100.8h7.6z"/>
<path d="M166.3 88.1h5.1z"/>
<path d="M158.7 88.1h7.6z"/>
<path d="M166.3 75.4h5.1z"/>
<path d="M158.7 75.4h7.6z"/>
<path d="M166.3 72.9v2.5z"/>
<path d="M166.3 72.9h5.1z"/>
<path d="M166.3 85.6v2.5z"/>
<path d="M166.3 85.6h5.1z"/>
<path d="M166.3 98.3v2.5z"/>
<path d="M166.3 98.3h5.1z"/>
<path d="M166.3 111v2.5z"/>
<path d="M166.3 111h5.1z"/>
<path d="M166.3 123.7v2.5z"/>
<path d="M166.3 123.7h5.1z"/>
<path d="M90.1 60.2v15.2z"/>
<path d="M90.1 75.4v12.7z"/>
<path d="M90.1 88.1v12.7z"/>
<path d="M90.1 100.8v12.7z"/>
<path d="M90.1 113.5v12.7z"/>
<path d="M90.1 126.2h7.7z"/>
<path d="M97.8 126.2h5z"/>
<path d="M97.8 113.5h5z"/>
<path d="M90.1 113.5h7.7z"/>
<path d="M97.8 100.8h5z"/>
<path d="M90.1 100.8h7.7z"/>
<path d="M97.8 88.1h5z"/>
<path d="M90.1 88.1h7.7z"/>
<path d="M97.8 75.4h5z"/>
<path d="M90.1 75.4h7.7z"/>
<path d="M97.8 72.9v2.5z"/>
<path d="M97.8 72.9h5z"/>
<path d="M97.8 85.6v2.5z"/>
<path d="M97.8 85.6h5z"/>
<path d="M97.8 98.3v2.5z"/>
<path d="M97.8 98.3h5z"/>
<path d="M97.8 111v2.5z"/>
<path d="M97.8 111h5z"/>
<path d="M97.8 123.7v2.5z"/>
<path d="M97.8 123.7h5z"/>
<path d="M90.1 60.2h68.6z"/>
<path d="M158.7 60.2h71.1z"/>
<path d="M229.8 60.2h78.8z"/>
<path d="M143.5 199.9h2.5z"/>
<path d="M146 199.9v2.5z"/>
<path d="M115.5 159.2h5.1z"/>
<path d="M120.6 156.7v2.5z"/>
<path d="M275.5 169.4h33.1z"/>
<path d="M275.5 169.4v33z"/>
<path d="M115.5 194.8h7.7z"/>
<path d="M123.2 194.8v7.6z"/>
<path d="M130.8 199.9h2.5z"/>
<path d="M130.8 199.9v2.5z"/>
<path d="M115.5 161.8h10.2z"/>
<path d="M125.7 156.7v5.1z"/>
<path d="M285.7 171.9h22.9z"/>
<path d="M285.7 171.9v30.5z"/>
<path d="M295.9 189.7v12.7z"/>
<path d="M115.5 197.3h2.6z"/>
<path d="M118.1 197.3v5.1z"/>
<path d="M115.5 192.3h22.9z"/>
<path d="M138.4 192.3v2.5z"/>
<path d="M115.5 164.3h20.4z"/>
<path d="M135.9 151.6v12.7z"/>
<path d="M135.9 151.6h172.7z"/>
<path d="M115.5 166.9h22.9z"/>
<path d="M138.4 154.2v12.7z"/>
<path d="M138.4 154.2h170.2z"/>
<path d="M115.5 169.4h25.4z"/>
<path d="M140.9 156.7v12.7z"/>
<path d="M140.9 156.7h167.7z"/>
<path d="M115.5 171.9h28z"/>
<path d="M143.5 159.2v12.7z"/>
<path d="M143.5 159.2h165.1z"/>
<path d="M115.5 184.6h30.5z"/>
<path d="M146 161.8v22.8z"/>
<path d="M146 161.8h162.6z"/>
<path d="M115.5 187.2h33.1z"/>
<path d="M148.6 164.3v22.9z"/>
<path d="M148.6 164.3h160z"/>
<path d="M115.5 189.7h35.6z"/>
<path d="M151.1 166.9v22.8z"/>
<path d="M151.1 166.9h157.5z"/>
<path d="M295.9 174.5h12.7z"/>
<path d="M295.9 174.5v5.1z"/>
<circle cx="153.6" cy="85.6" r=".51"/>
<circle cx="153.6" cy="98.3" r=".51"/>
<circle cx="153.6" cy="111" r=".51"/>
<circle cx="153.6" cy="123.7" r=".51"/>
<circle cx="224.8" cy="85.6" r=".51"/>
<circle cx="224.8" cy="98.3" r=".51"/>
<circle cx="224.8" cy="111" r=".51"/>
<circle cx="224.8" cy="123.7" r=".51"/>
<circle cx="184.1" cy="149.1" r=".51"/>
<circle cx="255.2" cy="149.1" r=".51"/>
<circle cx="186.7" cy="146.5" r=".51"/>
<circle cx="257.8" cy="146.5" r=".51"/>
<circle cx="189.2" cy="144" r=".51"/>
<circle cx="260.3" cy="144" r=".51"/>
<circle cx="191.7" cy="141.5" r=".51"/>
<circle cx="262.8" cy="141.5" r=".51"/>
<circle cx="194.3" cy="138.9" r=".51"/>
<circle cx="265.4" cy="138.9" r=".51"/>
<circle cx="295.9" cy="85.6" r=".51"/>
<circle cx="295.9" cy="98.3" r=".51"/>
<circle cx="295.9" cy="111" r=".51"/>
<circle cx="295.9" cy="123.7" r=".51"/>
<circle cx="237.5" cy="126.2" r=".51"/>
<circle cx="237.5" cy="113.5" r=".51"/>
<circle cx="237.5" cy="100.8" r=".51"/>
<circle cx="237.5" cy="88.1" r=".51"/>
<circle cx="237.5" cy="75.4" r=".51"/>
<circle cx="166.3" cy="126.2" r=".51"/>
<circle cx="166.3" cy="113.5" r=".51"/>
<circle cx="166.3" cy="100.8" r=".51"/>
<circle cx="166.3" cy="88.1" r=".51"/>
<circle cx="166.3" cy="75.4" r=".51"/>
<circle cx="97.8" cy="126.2" r=".51"/>
<circle cx="97.8" cy="113.5" r=".51"/>
<circle cx="97.8" cy="100.8" r=".51"/>
<circle cx="97.8" cy="88.1" r=".51"/>
<circle cx="97.8" cy="75.4" r=".51"/>
<circle cx="158.7" cy="60.2" r=".51"/>
<circle cx="229.8" cy="60.2" r=".51"/>
<circle cx="90.1" cy="113.5" r=".51"/>
<circle cx="90.1" cy="100.8" r=".51"/>
<circle cx="90.1" cy="88.1" r=".51"/>
<circle cx="90.1" cy="75.4" r=".51"/>
<circle cx="158.7" cy="75.4" r=".51"/>
<circle cx="158.7" cy="88.1" r=".51"/>
<circle cx="158.7" cy="100.8" r=".51"/>
<circle cx="158.7" cy="113.5" r=".51"/>
<circle cx="229.8" cy="75.4" r=".51"/>
<circle cx="229.8" cy="88.1" r=".51"/>
<circle cx="229.8" cy="100.8" r=".51"/>
<circle cx="229.8" cy="113.5" r=".51"/>
</g>
<g font-size="3.7" fill="#800000">
<text x="42.7" y="19">1</text>
<text x="90.2" y="19">2</text>
<text x="137.7" y="19">3</text>
<text x="185.1" y="19">4</text>
<text x="232.6" y="19">5</text>
<text x="280" y="19">6</text>
<text x="327.5" y="19">7</text>
<text x="375" y="19">8</text>
<text x="17.1" y="46.1">A</text>
<text x="400.6" y="46.1">A</text>
<text x="17.1" y="96.7">B</text>
<text x="400.6" y="96.7">B</text>
<text x="17.1" y="147.2">C</text>
<text x="400.6" y="147.2">C</text>
<text x="17.1" y="197.7">D</text>
<text x="400.6" y="197.7">D</text>
<text x="17.1" y="248.3">E</text>
<text x="400.6" y="248.3">E</text>
<text x="42.7" y="275.4">1</text>
<text x="90.2" y="275.4">2</text>
<text x="137.7" y="275.4">3</text>
<text x="185.1" y="275.4">4</text>
<text x="232.6" y="275.4">5</text>
<text x="280" y="275.4">6</text>
<text x="327.5" y="275.4">7</text>
<text x="375" y="275.4">8</text>
</g>
<g font-size="3.5">
<text x="8.5" y="287.5">4/25/12</text>
<text x="21.3" y="287.5">1:36 PM /home/s_f_h/Documents/eagle/nas/FRONT_PANEL.sch (Sheet: 1/1)</text>
</g>
<g font-size="2.5" fill="#808080">
<text x="306" y="57.6">+5V</text>
<text x="105.4" y="66.5">S1</text>
<text x="174" y="66.5">S6</text>
<text x="245.1" y="66.5">S11</text>
<text x="133.3" y="75.2">1N4148DO35-7</text>
<text x="133.3" y="72.4">D1</text>
<text x="204.4" y="75.2">1N4148DO35-7</text>
<text x="204.4" y="72.4">D6</text>
<text x="275.6" y="75.2">1N4148DO35-7</text>
<text x="275.6" y="72.4">D11</text>
<text x="105.4" y="79.2">S2</text>
<text x="174" y="79.2">S7</text>
<text x="245.1" y="79.2">S12</text>
<text x="133.3" y="87.9">1N4148DO35-7</text>
<text x="133.3" y="85.1">D2</text>
<text x="204.4" y="87.9">1N4148DO35-7</text>
<text x="204.4" y="85.1">D7</text>
<text x="275.6" y="87.9">1N4148DO35-7</text>
<text x="275.6" y="85.1">D12</text>
<text x="105.4" y="91.9">S3</text>
<text x="174" y="91.9">S8</text>
<text x="245.1" y="91.9">S13</text>
<text x="133.3" y="100.6">1N4148DO35-7</text>
<text x="133.3" y="97.8">D3</text>
<text x="204.4" y="100.6">1N4148DO35-7</text>
<text x="204.4" y="97.8">D8</text>
<text x="275.6" y="100.6">1N4148DO35-7</text>
<text x="275.6" y="97.8">D13</text>
<text x="105.4" y="104.6">S4</text>
<text x="174" y="104.6">S9</text>
<text x="245.1" y="104.6">S14</text>
<text x="133.3" y="113.3">1N4148DO35-7</text>
<text x="133.3" y="110.5">D4</text>
<text x="204.4" y="113.3">1N4148DO35-7</text>
<text x="204.4" y="110.5">D9</text>
<text x="275.6" y="113.3">1N4148DO35-7</text>
<text x="275.6" y="110.5">D14</text>
<text x="105.4" y="117.3">S5</text>
<text x="174" y="117.3">S10</text>
<text x="245.1" y="117.3">S15</text>
<text x="133.3" y="126">1N4148DO35-7</text>
<text x="133.3" y="123.2">D5</text>
<text x="204.4" y="126">1N4148DO35-7</text>
<text x="204.4" y="123.2">D10</text>
<text x="275.6" y="126">1N4148DO35-7</text>
<text x="275.6" y="123.2">D15</text>
<text x="313.6" y="132.1">SV1-1</text>
<text x="313.6" y="134.6">SV1-2</text>
<text x="313.6" y="137.1">SV1-3</text>
<text x="313.6" y="139.7">SV1-4</text>
<text x="313.6" y="142.2">SV1-5</text>
<text x="313.6" y="144.8">SV1-6</text>
<text x="313.6" y="147.3">SV1-7</text>
<text x="313.6" y="149.8">SV1-8</text>
<text x="122.7" y="153.4">GND</text>
<text x="313.6" y="152.4">SV1-11</text>
<text x="313.6" y="154.9">SV1-12</text>
<text x="118.1" y="159.2" transform="rotate(-90 118.1 159.2)">+5V</text>
<text x="313.6" y="157.5">SV1-13</text>
<text x="313.6" y="160">SV1-14</text>
<text x="313.6" y="162.5">SV1-15</text>
<text x="313.6" y="165.1">SV1-16</text>
<text x="313.6" y="167.6">SV1-17</text>
<text x="313.6" y="170.2">SV1-19</text>
<text x="313.6" y="172.7">SV1-20</text>
<text x="313.6" y="175.2">SV1-18</text>
<text x="91.4" y="180.8" transform="rotate(-90 91.4 180.8)">TUXGR_16X2_R2</text>
<text x="289.5" y="187.2" transform="rotate(-90 289.5 187.2)">S16</text>
<text x="91.4" y="199.9" transform="rotate(-90 91.4 199.9)">DIS1</text>
<text x="115.6" y="207.5">GND</text>
<text x="127.5" y="204.4" transform="rotate(-90 127.5 204.4)">+5V</text>
<text x="128.2" y="207.5">GND</text>
<text x="138.2" y="205.5">10k</text>
<text x="139" y="207.6">R1</text>
<text x="150.3" y="204.4" transform="rotate(-90 150.3 204.4)">+5V</text>
<text x="279.9" y="204.4" transform="rotate(-90 279.9 204.4)">+5V</text>
<text x="283.2" y="207.5">GND</text>
<text x="293.3" y="207.5">GND</text>
</g>
<g font-size="2.5" fill="#008000">
<text x="293.3" y="179.5" transform="rotate(-90 293.3 179.5)">Reset</text>
<text x="139.1" y="196.6">Contrast</text>
</g>
<g font-size="2.1" fill="#808080">
<text x="103.9" y="72.5">3</text>
<text x="103.9" y="75.1">4</text>
<text x="110.8" y="72.5">1</text>
<text x="110.8" y="75.1">2</text>
<text x="172.4" y="72.5">3</text>
<text x="172.4" y="75.1">4</text>
<text x="179.4" y="72.5">1</text>
<text x="179.4" y="75.1">2</text>
<text x="243.5" y="72.5">3</text>
<text x="243.5" y="75.1">4</text>
<text x="250.5" y="72.5">1</text>
<text x="250.5" y="75.1">2</text>
<text x="103.9" y="85.2">3</text>
<text x="103.9" y="87.8">4</text>
<text x="110.8" y="85.2">1</text>
<text x="110.8" y="87.8">2</text>
<text x="172.4" y="85.2">3</text>
<text x="172.4" y="87.8">4</text>
<text x="179.4" y="85.2">1</text>
<text x="179.4" y="87.8">2</text>
<text x="243.5" y="85.2">3</text>
<text x="243.5" y="87.8">4</text>
<text x="250.5" y="85.2">1</text>
<text x="250.5" y="87.8">2</text>
<text x="103.9" y="97.9">3</text>
<text x="103.9" y="100.5">4</text>
<text x="110.8" y="97.9">1</text>
<text x="110.8" y="100.5">2</text>
<text x="172.4" y="97.9">3</text>
<text x="172.4" y="100.5">4</text>
<text x="179.4" y="97.9">1</text>
<text x="179.4" y="100.5">2</text>
<text x="243.5" y="97.9">3</text>
<text x="243.5" y="100.5">4</text>
<text x="250.5" y="97.9">1</text>
<text x="250.5" y="100.5">2</text>
<text x="103.9" y="110.6">3</text>
<text x="103.9" y="113.2">4</text>
<text x="110.8" y="110.6">1</text>
<text x="110.8" y="113.2">2</text>
<text x="172.4" y="110.6">3</text>
<text x="172.4" y="113.2">4</text>
<text x="179.4" y="110.6">1</text>
<text x="179.4" y="113.2">2</text>
<text x="243.5" y="110.6">3</text>
<text x="243.5" y="113.2">4</text>
<text x="250.5" y="110.6">1</text>
<text x="250.5" y="113.2">2</text>
<text x="103.9" y="123.3">3</text>
<text x="103.9" y="125.9">4</text>
<text x="110.8" y="123.3">1</text>
<text x="110.8" y="125.9">2</text>
<text x="172.4" y="123.3">3</text>
<text x="172.4" y="125.9">4</text>
<text x="179.4" y="123.3">1</text>
<text x="179.4" y="125.9">2</text>
<text x="243.5" y="123.3">3</text>
<text x="243.5" y="125.9">4</text>
<text x="250.5" y="123.3">1</text>
<text x="250.5" y="125.9">2</text>
<text x="107.6" y="160">NC</text>
<text x="113.4" y="161.4">15</text>
<text x="113.4" y="158.9">16</text>
<text x="107.6" y="162.5">NC</text>
<text x="107.9" y="167.6">D6</text>
<text x="107.9" y="165.1">D7</text>
<text x="113.4" y="166.5">13</text>
<text x="113.4" y="164">14</text>
<text x="107.9" y="172.7">D4</text>
<text x="107.9" y="170.2">D5</text>
<text x="113.4" y="171.6">11</text>
<text x="113.4" y="169">12</text>
<text x="107.9" y="177.8">D2</text>
<text x="107.9" y="175.2">D3</text>
<text x="113.4" y="179.2">8</text>
<text x="113.4" y="176.7">9</text>
<text x="113.4" y="174.1">10</text>
<text x="107.9" y="182.8">D0</text>
<text x="107.9" y="180.3">D1</text>
<text x="109.3" y="185.4">E</text>
<text x="113.4" y="184.3">6</text>
<text x="113.4" y="181.7">7</text>
<text x="295.5" y="181.7" transform="rotate(-90 295.5 181.7)">1</text>
<text x="298.1" y="181.7" transform="rotate(-90 298.1 181.7)">2</text>
<text x="106.5" y="187.9">R/W</text>
<text x="107.7" y="190.5">RS</text>
<text x="113.4" y="191.9">3</text>
<text x="113.4" y="189.3">4</text>
<text x="113.4" y="186.8">5</text>
<text x="295.5" y="188.7" transform="rotate(-90 295.5 188.7)">3</text>
<text x="298.1" y="188.7" transform="rotate(-90 298.1 188.7)">4</text>
<text x="103.1" y="193">CONTR</text>
<text x="106.2" y="195.5">VCC</text>
<text x="113.4" y="197">1</text>
<text x="113.4" y="194.4">2</text>
<text x="138.1" y="197" transform="rotate(-90 138.1 197)">2</text>
<text x="105.9" y="198.1">GND</text>
<text x="134.3" y="199.5">3</text>
<text x="141.3" y="199.5">1</text>
</g>
<text font-size="2.1" fill="#800000" x="94.7" y="189.7" transform="rotate(-90 94.7 189.7)">LCD DISPLAY 16x2</text>
</svg>
